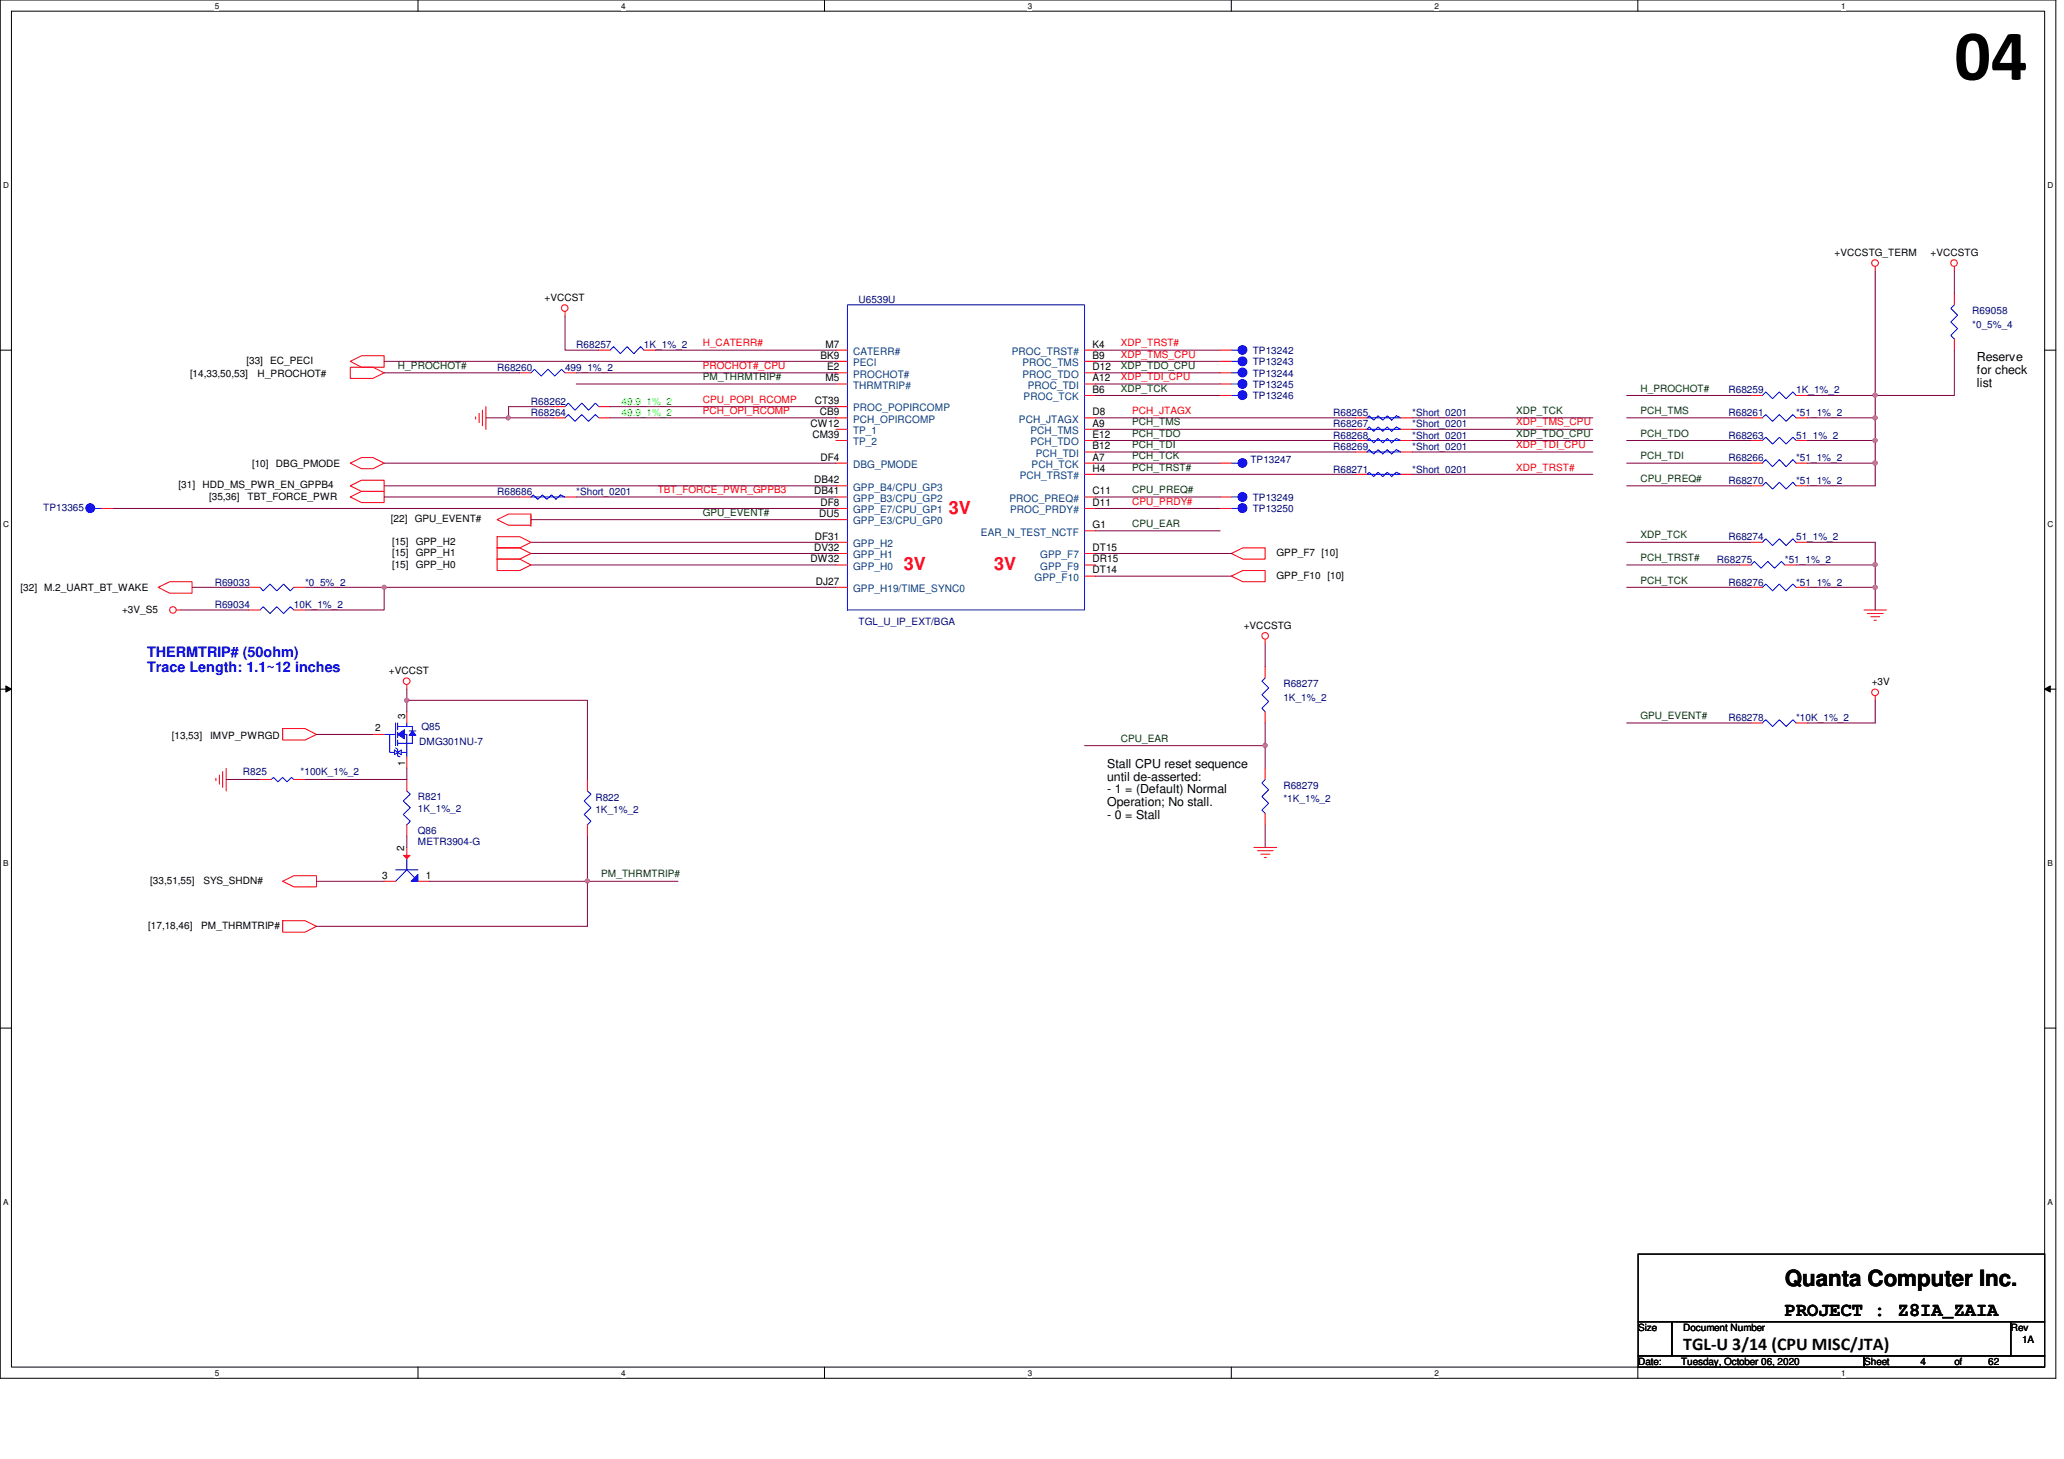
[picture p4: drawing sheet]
<svg xmlns="http://www.w3.org/2000/svg" width="297mm" height="210mm" viewBox="0 0 297 210" stroke-linecap="round" stroke-linejoin="round" font-family="sans-serif">
<path d="M0 0h295.9v198.3h-295.9zM1.6 1.6h292.7v195.1h-292.7z" fill="none" stroke="#000" stroke-width=".14"/>
<g fill="#fff">
<path d="M30.9 .2h.6v1.3h-.6z"/>
<path d="M30.9 196.8h.6v1.4h-.6z"/>
</g>
<path d="M60.2 0v1.6M60.2 196.7v1.6" fill="none" stroke="#000" stroke-width=".14"/>
<g fill="#fff">
<path d="M89.4 .2h.6v1.3h-.6z"/>
<path d="M89.4 196.8h.6v1.4h-.6z"/>
</g>
<path d="M118.7 0v1.6M118.7 196.7v1.6" fill="none" stroke="#000" stroke-width=".14"/>
<g fill="#fff">
<path d="M147.9 .2h.6v1.3h-.6z"/>
<path d="M147.9 196.8h.6v1.4h-.6z"/>
</g>
<path d="M177.2 0v1.6M177.2 196.7v1.6" fill="none" stroke="#000" stroke-width=".14"/>
<g fill="#fff">
<path d="M206.5 .2h.5v1.3h-.5z"/>
<path d="M206.5 196.8h.5v1.4h-.5z"/>
</g>
<path d="M235.7 0v1.6M235.7 196.7v1.6" fill="none" stroke="#000" stroke-width=".14"/>
<g fill="#fff">
<path d="M265 .2h.6v1.3h-.6z"/>
<path d="M265 196.8h.6v1.4h-.6z"/>
<path d="M.5 26h.8v1.3h-.8z"/>
<path d="M294.7 26h.8v1.3h-.8z"/>
<path d="M.5 74.8h.8v1.3h-.8z"/>
<path d="M294.7 74.8h.8v1.3h-.8z"/>
</g>
<path d="M0 50.4h1.6M294.3 50.4h1.6" fill="none" stroke="#000" stroke-width=".14"/>
<g fill="#fff">
<path d="M.5 123.5h.7v1.3h-.7z"/>
<path d="M294.7 123.5h.7v1.3h-.7z"/>
</g>
<path d="M0 99.1h1.6M.8 98.7l.8 .4-.8 .5zM294.3 99.1h1.6M294.3 99.1l.8-.4v.9z" fill="none" stroke="#000" stroke-width=".14"/>
<path d="M.8 98.7l.8 .4-.8 .5zM294.3 99.1l.8-.4v.9z" fill="#000"/>
<g fill="#fff">
<path d="M.5 172.3h.7v1.3h-.7z"/>
<path d="M294.7 172.3h.7v1.3h-.7z"/>
</g>
<path d="M0 147.9h1.6M294.3 147.9h1.6M235.8 180.4h58.5v9.8h-58.5zM235.8 190.2h4.8v4.9h-4.8zM235.8 195.1h32.5v1.6h-32.5zM240.6 190.2h48.8v4.9h-48.8zM268.3 195.1h26v1.6h-26zM289.4 190.2h4.9v4.9h-4.9z" fill="none" stroke="#000" stroke-width=".14"/>
<g fill="none" stroke="#f00" stroke-width=".14">
<path d="M269.9 38.4v.6M281.3 38.4v.6M50.4 52l1.6-.8h3.3v1.6h-3.3zM50.4 52.8h3.3l1.6 .8-1.6 .8h-3.3zM68.4 60v.3M69 59.5v1.3M69.4 59v2.3M69.9 58.5v3.3M81.3 44.8v.7M50.4 66.6l1.6-.8h1.7l1.6 .8-1.6 .8h-1.7zM50.4 71.5l1.6-.8h3.3v1.6h-3.3zM50.4 69.9l1.6-.8h3.3v1.6h-3.3z"/>
<path d="M71.5 77.2h3.3l1.6 .8-1.6 .8h-3.3zM71.5 78.8h3.3l1.6 .8-1.6 .8h-3.3zM76.4 74.1v1.6M76.4 75.4v-1.4h-3.2l-1.7 .8 1.7 .8h3.2M177.2 79.6l1.7-.8h3.2v1.6h-3.2zM22.8 84.5l1.6-.8h3.2v1.6h-3.2zM25.4 87.8h.6M58.5 98.5v.6M71.5 80.4h3.3l1.6 .9-1.6 .8h-3.3zM177.2 82.9l1.7-.8h3.2v1.6h-3.2zM182.1 92v.6M268.3 87.8h3.2"/>
<path d="M268.7 88.3h2.3M269.2 88.7h1.3M269.7 89.2h.3M31.1 112v.3M31.6 111.5v1.3M32 111v2.3M32.6 110.5v3.3M40.7 104.8h3.2l1.6 .9-1.6 .8h-3.2zM269.9 100.1v.7M40.7 126.8l1.6-.8h3.2v1.6h-3.2zM40.7 132.5h3.2l1.6 .8-1.6 .8h-3.2zM180.5 121.9h3.2"/>
<path d="M181 122.4h2.2M181.4 122.9h1.3M181.9 123.4h.3"/>
<circle cx="269.9" cy="37.8" r=".48"/>
<circle cx="281.2" cy="37.8" r=".47"/>
<circle cx="81.3" cy="44.3" r=".47"/>
<circle cx="24.9" cy="87.8" r=".47"/>
<circle cx="58.5" cy="98" r=".48"/>
<circle cx="182.1" cy="91.5" r=".47"/>
<circle cx="269.9" cy="99.6" r=".48"/>
</g>
<circle cx="178.8" cy="50.4" r=".63" fill="#00f"/>
<g fill="none" stroke="#00f" stroke-width=".14">
<path d="M177.2 50.4h1M253.6 56.9l.5-.5 1 1 1-1 .9 1 1-1 .5 .5M196.7 60.1l.4-.3 .6 .7 .6-.7 .7 .7 .6-.7 .7 .7 .7-.7 .6 .3zM253.6 66.6l.5-.5 1 1 1-1 .9 1 1-1 .5 .5M37.4 84.5l.5 .5 1-1 .9 1 1-1 1 1 .5-.5M39 112.1l.4-.3 .6 .7 .7-.7 .6 .7 .6-.7 .4 .3M182.1 112.1l-.5 .5 1 1-1 1 1 1-1 .9 .5 .5"/>
<circle cx="178.8" cy="50.4" r=".63"/>
</g>
<g fill="none" stroke="#f00" stroke-width=".14">
<path d="M175.6 50.4h1.6M252 56.9h1.6M258.5 56.9h1.6M195.1 60.1h1.6M201.6 60.1h1.6M252 66.6h1.6M258.5 66.6h1.6M35.8 84.5h1.6M42.3 84.5h1.6M37.4 112.1h1.6M42.3 112.1h1.6M182.1 117v1.7"/>
<path d="M182.1 110.5v1.6"/>
</g>
<path d="M59.2 126.8l1-1v1z" fill-rule="evenodd" fill="#00f"/>
<path d="M56.9 125.1h3.3M58.5 123.5v1.6M59.2 126.8l1-1v1zM59.7 126.3l-1.2-1.2-1.6 1.7" fill="none" stroke="#00f" stroke-width=".14"/>
<path d="M58.1 123.1h.9l-.5 .4z" fill="#f00"/>
<path d="M55.3 126.8h1.6M58.1 123.1h.9l-.5 .4zM58.5 121.9v1.6M60.2 126.8h1.6" fill="none" stroke="#f00" stroke-width=".14"/>
<circle cx="178.8" cy="52" r=".64" fill="#00f"/>
<g fill="none" stroke="#00f" stroke-width=".14">
<path d="M177.2 52h1"/>
<circle cx="178.8" cy="52" r=".64"/>
</g>
<path d="M175.6 52h1.6" fill="none" stroke="#f00" stroke-width=".14"/>
<circle cx="178.8" cy="55.2" r=".64" fill="#00f"/>
<g fill="none" stroke="#00f" stroke-width=".14">
<path d="M76.4 53.6l.5-.5 1 1 1-1 .9 1 1-1 .5 .5M177.2 55.2h1"/>
<circle cx="178.8" cy="55.2" r=".64"/>
</g>
<path d="M74.8 53.6h1.6M81.3 53.6h1.6M175.6 55.2h1.6" fill="none" stroke="#f00" stroke-width=".14"/>
<circle cx="178.8" cy="66.6" r=".63" fill="#00f"/>
<g fill="none" stroke="#00f" stroke-width=".14">
<path d="M177.2 66.6h1M196.7 65l.4-.3 .6 .6 .6-.6 .7 .6 .6-.6 .7 .6 .7-.6 .6 .3zM253.6 78l.5-.5 1 1 1-1 .9 1 1-1 .5 .5"/>
<circle cx="178.8" cy="66.6" r=".63"/>
</g>
<path d="M175.6 66.6h1.6M195.1 65h1.6M201.6 65h1.6M252 78h1.6M258.5 78h1.6" fill="none" stroke="#f00" stroke-width=".14"/>
<path d="M57.2 105.7l1-.7v1.3z" fill="#00f"/>
<path d="M57.2 105.7l1-.7v1.3z" fill="none" stroke="#00f" stroke-width=".14"/>
<path d="M59.3 105.2l.6 .6h-1z" fill="#00f"/>
<g fill="none" stroke="#00f" stroke-width=".14">
<path d="M196.7 68.2l.4-.3 .6 .7 .6-.7 .7 .7 .6-.7 .7 .7 .7-.7 .6 .3zM252 81.3l.5-.5 .9 .9 1-.9 1 .9 1-.9 .5 .5M55.3 105.7h1.6M56.1 105.7v2.5h.7M56.8 107.9l.4 .3-.4 .4zM56.9 107.6l.3 .2v1l.4 .1M56.9 104v3.3M57.2 106.5v.8M57.2 105.3v.8M57.2 104v1M57.2 108.2l.5-.3v.7zM57.2 104.5h2.1v.7"/>
<path d="M57.7 108.2h.8M58.2 105.7h.3v3.2M58.5 104v.5M58.9 105.2h1M59.3 105.2l.6 .6h-1zM59.3 105.8v1.1h-2.1M84.5 113.8l.5 .5-.9 .9 .9 1-.9 1 .9 1-.5 .5"/>
</g>
<path d="M195.1 68.2h1.6M201.6 68.2h1.6M250.4 81.3h1.6M256.9 81.3h1.6M53.7 105.7h1.6M58.5 102.4v1.6M58.5 108.9v1.6M84.5 118.7v1.6M84.5 112.1v1.7" fill="none" stroke="#f00" stroke-width=".14"/>
<circle cx="178.8" cy="53.6" r=".64" fill="#00f"/>
<g fill="none" stroke="#00f" stroke-width=".14">
<path d="M177.2 53.6h1"/>
<circle cx="178.8" cy="53.6" r=".64"/>
</g>
<path d="M175.6 53.6h1.6" fill="none" stroke="#f00" stroke-width=".14"/>
<circle cx="178.8" cy="56.9" r=".64" fill="#00f"/>
<g fill="none" stroke="#00f" stroke-width=".14">
<path d="M87.8 50.4l.5-.5 1 1 1-1 .9 1 1-1 .5 .5M122 43.9h34.1v43.9h-34.1zM177.2 56.9h1M196.7 63.4l.4-.3 .6 .6 .6-.6 .7 .6 .6-.6 .7 .6 .7-.6 .6 .3zM253.6 69.9l.5-.5 1 1 1-1 .9 1 1-1 .5 .5M253.6 63.4l.5-.5 1 1 1-1 .9 1 1-1 .5 .5M253.6 84.5l.5-.5 1 1 1-1 .9 1 1-1 .5 .5"/>
<circle cx="178.8" cy="56.9" r=".64"/>
</g>
<g fill="none" stroke="#f00" stroke-width=".14">
<path d="M86.2 50.4h1.6M92.7 50.4h1.6M120.3 52h1.7M120.3 58.5h1.7M120.3 50.4h1.7M120.3 55.2h1.7M120.3 53.6h1.7M156.1 50.4h1.6M156.1 56.9h1.6M156.1 53.6h1.6M156.1 52h1.6M156.1 55.2h1.6"/>
<path d="M175.6 56.9h1.6M120.3 60.1h1.7M120.3 66.6h1.7M120.3 78h1.7M120.3 79.6h1.7M120.3 74.8h1.7M120.3 73.2h1.7M120.3 71.5h1.7M120.3 69.9h1.7M120.3 61.8h1.7M120.3 63.4h1.7M156.1 60.1h1.6"/>
<path d="M156.1 73.2h1.6M156.1 61.8h1.6M156.1 66.6h1.6M156.1 65h1.6M156.1 76.4h1.6M156.1 68.2h1.6M156.1 63.4h1.6M156.1 71.5h1.6M156.1 79.6h1.6M195.1 63.4h1.6M201.6 63.4h1.6M252 69.9h1.6"/>
<path d="M252 63.4h1.6M258.5 69.9h1.6M258.5 63.4h1.6M120.3 81.3h1.7M120.3 84.5h1.7M156.1 82.9h1.6M156.1 81.3h1.6M252 84.5h1.6M258.5 84.5h1.6"/>
</g>
<circle cx="178.8" cy="73.1" r=".64" fill="#00f"/>
<g fill="none" stroke="#00f" stroke-width=".14">
<path d="M81.3 58.5l.5-.5 1 1 .9-1 1 1 1-1 .5 .5M281.3 43.9l-.5 .5 .9 .9-.9 1 .9 1-.9 1 .5 .5M177.2 73.2h1M253.6 60.1l.5-.5 1 1 1-1 .9 1 1-1 .5 .5M253.6 104l.5-.5 1 1 1-1 .9 1 1-1 .5 .5"/>
<circle cx="178.8" cy="73.1" r=".64"/>
</g>
<path d="M79.7 58.5h1.6M86.2 58.5h1.6M281.3 48.8v1.6M281.3 42.2v1.7M175.6 73.2h1.6M252 60.1h1.6M258.5 60.1h1.6M252 104h1.6M258.5 104h1.6" fill="none" stroke="#f00" stroke-width=".14"/>
<circle cx="178.8" cy="71.5" r=".64" fill="#00f"/>
<g fill="none" stroke="#00f" stroke-width=".14">
<path d="M76.4 71.5l.3-.3 .7 .6 .7-.6 .6 .6 .7-.6 .6 .6 .6-.6 .7 .3zM177.2 71.5h1M197.1 61.4l.6 .7 .6-.7 .7 .7 .6-.7 .7 .7 .7-.7 .6 .4h-4.9zM37.4 87.8l.5-.5 1 1 .9-1 1 1 1-1 .5 .5M182.1 97.5l-.5 .5 1 1-1 .9 1 1-1 1 .5 .5M58.5 113.8l.6 .5-1.1 .9 1.1 1-1.1 1 1.1 1-.6 .5"/>
<circle cx="178.8" cy="71.5" r=".64"/>
</g>
<path d="M74.8 71.5h1.6M81.3 71.5h1.6M175.6 71.5h1.6M195.1 61.8h1.6M201.6 61.8h1.6M35.8 87.8h1.6M42.3 87.8h1.6M182.1 95.9v1.6M58.5 118.7v1.6M58.5 112.1v1.7M182.1 102.4v1.6" fill="none" stroke="#f00" stroke-width=".14"/>
<circle cx="13" cy="73.1" r=".64" fill="#00f"/>
<g fill="none" stroke="#00f" stroke-width=".14">
<path d="M13.7 73.2h.9M81.3 60.1l.5-.5 1 1 .9-1 1 1 1-1 .5 .5"/>
<circle cx="13" cy="73.1" r=".64"/>
</g>
<path d="M14.6 73.2h1.7M79.7 60.1h1.6M86.2 60.1h1.6" fill="none" stroke="#f00" stroke-width=".14"/>
<path d="M55.3 52h65M79.7 58.5h-6.5v1.6h6.5M82.9 55.2h37.4M87.8 58.5h32.5M94.3 50.4h26M87.8 60.1h32.5" fill="none" stroke="#800040" stroke-width=".14"/>
<circle cx="73.1" cy="60.1" r=".3" fill="#f0f"/>
<circle cx="73.1" cy="60.1" r=".3" fill="none" stroke="#f0f" stroke-width=".14"/>
<path d="M269.9 39v17.9M55.3 53.6h19.5M82.9 53.6h37.4M55.3 66.6h65M69.9 60.1h3.3" fill="none" stroke="#800040" stroke-width=".14"/>
<circle cx="269.9" cy="56.8" r=".31" fill="#f0f"/>
<circle cx="269.9" cy="56.8" r=".31" fill="none" stroke="#f0f" stroke-width=".14"/>
<path d="M234.1 56.9h17.9M260.1 56.9h9.8v3.2h-9.8M234.1 60.1h17.9" fill="none" stroke="#800040" stroke-width=".14"/>
<circle cx="269.9" cy="60.1" r=".31" fill="#f0f"/>
<circle cx="269.9" cy="60.1" r=".31" fill="none" stroke="#f0f" stroke-width=".14"/>
<path d="M234.1 63.4h17.9M269.9 60.1v3.3h-9.8" fill="none" stroke="#800040" stroke-width=".14"/>
<circle cx="269.9" cy="63.4" r=".31" fill="#f0f"/>
<circle cx="269.9" cy="63.4" r=".31" fill="none" stroke="#f0f" stroke-width=".14"/>
<path d="M234.1 66.6h17.9M269.9 63.4v3.2h-9.8" fill="none" stroke="#800040" stroke-width=".14"/>
<circle cx="269.8" cy="66.6" r=".32" fill="#f0f"/>
<circle cx="269.8" cy="66.6" r=".32" fill="none" stroke="#f0f" stroke-width=".14"/>
<g fill="none" stroke="#800040" stroke-width=".14">
<path d="M157.7 66.6h17.9M157.7 73.2h17.9M157.7 71.5h17.9M157.7 68.2h37.4M157.7 65h37.4M157.7 63.4h37.4M157.7 61.8h37.4M157.7 60.1h37.4M203.2 68.2h26M203.2 65h26M203.2 63.4h26M203.2 61.8h26"/>
<path d="M203.2 60.1h26M234.1 69.9h17.9M234.1 78h17.9M260.1 78h9.8v3.3h-11.4M269.9 66.6v3.3h-9.8M234.1 81.3h16.3"/>
</g>
<circle cx="269.9" cy="81.2" r=".31" fill="#f0f"/>
<circle cx="269.9" cy="81.2" r=".31" fill="none" stroke="#f0f" stroke-width=".14"/>
<path d="M234.1 84.5h17.9M269.9 81.3v3.2h-9.8" fill="none" stroke="#800040" stroke-width=".14"/>
<circle cx="269.9" cy="84.5" r=".31" fill="#f0f"/>
<circle cx="269.9" cy="84.5" r=".31" fill="none" stroke="#f0f" stroke-width=".14"/>
<path d="M157.7 76.4h17.9M76.4 81.3h43.9M269.9 84.5v3.3M156.1 107.3h26" fill="none" stroke="#800040" stroke-width=".14"/>
<circle cx="182.1" cy="107.2" r=".31" fill="#f0f"/>
<circle cx="182.1" cy="107.2" r=".31" fill="none" stroke="#f0f" stroke-width=".14"/>
<g fill="none" stroke="#800040" stroke-width=".14">
<path d="M157.7 50.4h17.9M157.7 52h17.9M157.7 53.6h17.9M157.7 55.2h17.9M157.7 56.9h17.9M16.3 73.2h104M76.4 79.6h43.9M76.4 74.8h43.9M76.4 78h43.9M157.7 79.6h19.5M58.5 99.1v1.7M157.7 82.9h19.5"/>
<path d="M182.1 92.6v3.3M182.1 104v6.5M182.1 118.7v3.2M234.1 104h17.9M269.9 100.8v3.2h-9.8"/>
</g>
<circle cx="58.5" cy="100.7" r=".31" fill="#f0f"/>
<circle cx="58.5" cy="100.7" r=".31" fill="none" stroke="#f0f" stroke-width=".14"/>
<path d="M32.6 112.1h4.8M45.5 105.7h8.2M58.5 102.4v-1.6h26v11.3M58.5 110.5v1.6h-14.6M45.5 126.8h9.8M58.5 120.3v1.6M84.5 120.3v6.5h-22.7" fill="none" stroke="#800040" stroke-width=".14"/>
<circle cx="84.5" cy="126.7" r=".3" fill="#f0f"/>
<circle cx="84.5" cy="126.7" r=".3" fill="none" stroke="#f0f" stroke-width=".14"/>
<path d="M81.3 45.5v4.9h4.9M26 87.8h9.8M27.6 84.5h8.2M43.9 84.5h11.4M120.3 84.5h-65v3.3h-11.4M97.6 126.8h-13.1v6.5h-39" fill="none" stroke="#800040" stroke-width=".14"/>
<circle cx="55.3" cy="84.5" r=".3" fill="#f0f"/>
<circle cx="55.3" cy="84.5" r=".3" fill="none" stroke="#f0f" stroke-width=".14"/>
<path d="M281.3 39v3.2M281.3 50.4v6.5h-11.4M55.3 71.5h19.5M55.3 69.9h65M82.9 71.5h37.4" fill="none" stroke="#800040" stroke-width=".14"/>
<circle cx="73.1" cy="60.1" r=".3" fill="#f0f"/>
<circle cx="73.1" cy="60.1" r=".3" fill="none" stroke="#f0f" stroke-width=".14"/>
<circle cx="269.9" cy="56.8" r=".31" fill="#f0f"/>
<circle cx="269.9" cy="56.8" r=".31" fill="none" stroke="#f0f" stroke-width=".14"/>
<circle cx="269.9" cy="60.1" r=".31" fill="#f0f"/>
<circle cx="269.9" cy="60.1" r=".31" fill="none" stroke="#f0f" stroke-width=".14"/>
<circle cx="269.9" cy="63.4" r=".31" fill="#f0f"/>
<circle cx="269.9" cy="63.4" r=".31" fill="none" stroke="#f0f" stroke-width=".14"/>
<circle cx="269.8" cy="66.6" r=".32" fill="#f0f"/>
<circle cx="269.8" cy="66.6" r=".32" fill="none" stroke="#f0f" stroke-width=".14"/>
<circle cx="269.9" cy="81.2" r=".31" fill="#f0f"/>
<circle cx="269.9" cy="81.2" r=".31" fill="none" stroke="#f0f" stroke-width=".14"/>
<circle cx="269.9" cy="84.5" r=".31" fill="#f0f"/>
<circle cx="269.9" cy="84.5" r=".31" fill="none" stroke="#f0f" stroke-width=".14"/>
<circle cx="182.1" cy="107.2" r=".31" fill="#f0f"/>
<circle cx="182.1" cy="107.2" r=".31" fill="none" stroke="#f0f" stroke-width=".14"/>
<circle cx="58.5" cy="100.7" r=".31" fill="#f0f"/>
<circle cx="58.5" cy="100.7" r=".31" fill="none" stroke="#f0f" stroke-width=".14"/>
<circle cx="84.5" cy="126.7" r=".3" fill="#f0f"/>
<circle cx="84.5" cy="126.7" r=".3" fill="none" stroke="#f0f" stroke-width=".14"/>
<circle cx="55.3" cy="84.5" r=".3" fill="#f0f"/>
<circle cx="55.3" cy="84.5" r=".3" fill="none" stroke="#f0f" stroke-width=".14"/>
<text font-size="10.4" x="281.3" y="11.5">04</text>
<text font-size="3.2" x="256.9" y="185">Quanta Computer Inc.</text>
<text font-size="2.8" x="256.9" y="189.3">PROJECT : Z8IA_ZAIA</text>
<g font-size="2.6" fill="#f00">
<text x="136.6" y="73.9">3V</text>
<text x="130.1" y="82">3V</text>
<text x="143.1" y="82">3V</text>
</g>
<text font-size="2.6" x="242.2" y="194.3">TGL-U 3/14 (CPU MISC/JTA)</text>
<g font-size="2.1" fill="#00f">
<text x="21.2" y="94.5">THERMTRIP# (50ohm)</text>
<text x="21.2" y="96.7">Trace Length: 1.1~12 inches</text>
</g>
<g font-size="1.8">
<text x="284.5" y="52">Reserve</text>
<text x="284.5" y="53.8">for check</text>
<text x="284.5" y="55.6">list</text>
<text x="159.3" y="110.5">Stall CPU reset sequence</text>
<text x="159.3" y="112.3">until de-asserted:</text>
<text x="159.3" y="114.1">- 1 = (Default) Normal</text>
<text x="159.3" y="116">Operation; No stall.</text>
<text x="159.3" y="117.8">- 0 = Stall</text>
</g>
<g font-size="1.5">
<text x="118.1" y="51.6">BK9</text>
<text x="118.8" y="50">M7</text>
<text x="119" y="53.3">E2</text>
<text x="157.2" y="53.3">D12</text>
<text x="157.2" y="51.6">B9</text>
<text x="157.2" y="50">K4</text>
<text x="117.3" y="58.1">CT39</text>
<text x="118" y="59.7">CB9</text>
<text x="118.8" y="54.9">M5</text>
<text x="157.2" y="54.9">A12</text>
<text x="157.2" y="56.5">B6</text>
<text x="157.2" y="59.7">D8</text>
<text x="116.6" y="61.4">CW12</text>
<text x="116.9" y="63">CM39</text>
<text x="157.2" y="64.6">B12</text>
<text x="157.2" y="61.4">A9</text>
<text x="157.2" y="63">E12</text>
<text x="117.2" y="71.1">DB41</text>
<text x="117.2" y="69.5">DB42</text>
<text x="118.1" y="66.3">DF4</text>
<text x="157.2" y="66.3">A7</text>
<text x="157.2" y="67.9">H4</text>
<text x="157.2" y="71.1">C11</text>
<text x="117.3" y="77.6">DF31</text>
<text x="117.9" y="74.4">DU5</text>
<text x="118.1" y="72.8">DF8</text>
<text x="157.2" y="76">G1</text>
<text x="157.2" y="72.8">D11</text>
<text x="116.6" y="80.9">DW32</text>
<text x="117.2" y="79.2">DV32</text>
<text x="157.2" y="79.2">DT15</text>
<text x="157.2" y="80.9">DR15</text>
<text x="157.2" y="82.5">DT14</text>
<text x="117.4" y="84.1">DJ27</text>
<text x="58.2" y="122.4" transform="rotate(-90 58.2 122.4)">2</text>
<text x="55" y="126.4">3</text>
<text x="61.3" y="126.4">1</text>
</g>
<g font-size="1.5" fill="#004080">
<text x="122.8" y="52.7">PECI</text>
<text x="122.8" y="51.1">CATERR#</text>
<text x="145.6" y="51.1">PROC_TRST#</text>
<text x="147.1" y="52.7">PROC_TMS</text>
<text x="122.8" y="59.2">PROC_POPIRCOMP</text>
<text x="122.8" y="55.9">THRMTRIP#</text>
<text x="122.8" y="54.3">PROCHOT#</text>
<text x="147.1" y="54.3">PROC_TDO</text>
<text x="147.3" y="57.6">PROC_TCK</text>
<text x="147.9" y="55.9">PROC_TDI</text>
<text x="122.8" y="60.8">PCH_OPIRCOMP</text>
<text x="122.8" y="62.4">TP_1</text>
<text x="122.8" y="64.1">TP_2</text>
<text x="146.6" y="60.8">PCH_JTAGX</text>
<text x="148.3" y="62.4">PCH_TMS</text>
<text x="148.3" y="64.1">PCH_TDO</text>
<text x="149.1" y="65.7">PCH_TDI</text>
<text x="122.8" y="67.3">DBG_PMODE</text>
<text x="122.8" y="70.6">GPP_B4/CPU_GP3</text>
<text x="146.8" y="68.9">PCH_TRST#</text>
<text x="148.5" y="67.3">PCH_TCK</text>
<text x="122.8" y="75.4">GPP_E3/CPU_GP0</text>
<text x="122.8" y="73.8">GPP_E7/CPU_GP1</text>
<text x="122.8" y="72.2">GPP_B3/CPU_GP2</text>
<text x="141.2" y="77">EAR_N_TEST_NCTF</text>
<text x="145.3" y="72.2">PROC_PREQ#</text>
<text x="145.4" y="73.8">PROC_PRDY#</text>
<text x="122.8" y="78.7">GPP_H2</text>
<text x="122.8" y="80.3">GPP_H1</text>
<text x="122.8" y="82">GPP_H0</text>
<text x="148.9" y="83.6">GPP_F10</text>
<text x="149.7" y="80.3">GPP_F7</text>
<text x="149.7" y="82">GPP_F9</text>
<text x="122.8" y="85.2">GPP_H19/TIME_SYNC0</text>
</g>
<g font-size="1.4">
<text x="264" y="36.8">+VCCSTG_TERM</text>
<text x="277.8" y="36.8">+VCCSTG</text>
<text x="78.4" y="43.3">+VCCST</text>
<text x="35.5" y="52.4">[33] EC_PECI</text>
<text x="27.3" y="54.2">[14,33,50,53]</text>
<text x="37.1" y="54.2">H_PROCHOT#</text>
<text x="25.7" y="70.3">[31]</text>
<text x="29.1" y="70.3">HDD_MS_PWR_EN_GPPB4</text>
<text x="30.1" y="71.9">[35,36]</text>
<text x="35.6" y="71.9">TBT_FORCE_PWR</text>
<text x="36.3" y="67.2">[10]</text>
<text x="39.7" y="67.2">DBG_PMODE</text>
<text x="56.3" y="75.1">[22]</text>
<text x="59.7" y="75.1">GPU_EVENT#</text>
<text x="56.4" y="78.4">[15]</text>
<text x="56.4" y="80">[15]</text>
<text x="56.4" y="81.7">[15]</text>
<text x="59.9" y="78.4">GPP_H2</text>
<text x="59.9" y="80">GPP_H1</text>
<text x="59.9" y="81.7">GPP_H0</text>
<text x="183.7" y="80">GPP_F7 [10]</text>
<text x="183.7" y="83.3">GPP_F10 [10]</text>
<text x="3" y="85">[32] M.2_UART_BT_WAKE</text>
<text x="17.6" y="88.1">+3V_S5</text>
<text x="179" y="90.4">+VCCSTG</text>
<text x="56" y="96.9">+VCCST</text>
<text x="269.4" y="98.6">+3V</text>
<text x="24.7" y="106.3">[13,53]</text>
<text x="30.3" y="106.3">IMVP_PWRGD</text>
<text x="54" y="105.2">2</text>
<text x="58.3" y="103.4" transform="rotate(-90 58.3 103.4)">3</text>
<text x="58.3" y="110.2" transform="rotate(-90 58.3 110.2)">1</text>
<text x="21.6" y="127.2">[33,51,55]</text>
<text x="29.3" y="127.2">SYS_SHDN#</text>
<text x="21.3" y="133.6">[17,18,46]</text>
<text x="29" y="133.6">PM_THRMTRIP#</text>
<text x="235.7" y="191.5">Size</text>
<text x="242.2" y="191.5">Document Number</text>
<text x="289.4" y="191.5">Rev</text>
<text x="235.7" y="196.4">Date:</text>
<text x="241.9" y="196.4">Tuesday, October 06, 2020</text>
<text x="268.3" y="196.4">Sheet</text>
<text x="276.4" y="196.4">4</text>
<text x="281.3" y="196.4">of</text>
<text x="286.1" y="196.4">62</text>
<text x="291" y="193.2">1A</text>
</g>
<g font-size="1.4" fill="#000080">
<text x="123.6" y="43.6">U6539U</text>
<text x="283.8" y="45.2">R69058</text>
<text x="283.8" y="47.2">*0_5%_4</text>
<text x="71.5" y="53.3">R68260</text>
<text x="81.3" y="53.3">499_1%_2</text>
<text x="82.9" y="50.1">R68257</text>
<text x="92.7" y="50.1">1K_1%_2</text>
<text x="180.3" y="50.9">TP13242</text>
<text x="180.3" y="52.5">TP13243</text>
<text x="76.4" y="58.3">R68262</text>
<text x="76.4" y="59.9">R68264</text>
<text x="180.3" y="55.8">TP13245</text>
<text x="180.3" y="54.2">TP13244</text>
<text x="180.3" y="57.4">TP13246</text>
<text x="191.9" y="59.9">R68265</text>
<text x="203.2" y="59.9">*Short_0201</text>
<text x="248.7" y="56.6">R68259</text>
<text x="248.7" y="59.9">R68261</text>
<text x="258.5" y="56.6">1K_1%_2</text>
<text x="258.5" y="59.9">*51_1%_2</text>
<text x="191.9" y="64.7">R68269</text>
<text x="191.9" y="63.1">R68268</text>
<text x="191.9" y="61.5">R68267</text>
<text x="203.2" y="64.7">*Short_0201</text>
<text x="203.2" y="63.1">*Short_0201</text>
<text x="203.2" y="61.5">*Short_0201</text>
<text x="248.7" y="63.1">R68263</text>
<text x="258.5" y="63.1">51_1%_2</text>
<text x="71.5" y="71.2">R68686</text>
<text x="82.9" y="71.2">*Short_0201</text>
<text x="180" y="66.7">TP13247</text>
<text x="191.9" y="68">R68271</text>
<text x="203.2" y="68">*Short_0201</text>
<text x="248.7" y="66.4">R68266</text>
<text x="248.7" y="69.6">R68270</text>
<text x="258.5" y="66.4">*51_1%_2</text>
<text x="258.5" y="69.6">*51_1%_2</text>
<text x="6.2" y="73.5">TP13365</text>
<text x="180.3" y="73.7">TP13250</text>
<text x="180.3" y="72.1">TP13249</text>
<text x="248.7" y="77.7">R68274</text>
<text x="258.5" y="77.7">51_1%_2</text>
<text x="247.1" y="81">R68275</text>
<text x="256.9" y="81">*51_1%_2</text>
<text x="30.9" y="84.2">R69033</text>
<text x="30.9" y="87.5">R69034</text>
<text x="42.3" y="87.5">10K_1%_2</text>
<text x="43.9" y="84.2">*0_5%_2</text>
<text x="123.6" y="89.9">TGL_U_IP_EXT/BGA</text>
<text x="248.7" y="84.2">R68276</text>
<text x="258.5" y="84.2">*51_1%_2</text>
<text x="184.7" y="98.9">R68277</text>
<text x="184.7" y="100.8">1K_1%_2</text>
<text x="60.3" y="107.1">DMG301NU-7</text>
<text x="60.7" y="105.1">Q85</text>
<text x="248.7" y="103.8">R68278</text>
<text x="258.5" y="103.8">*10K_1%_2</text>
<text x="35" y="111.5">R825</text>
<text x="43.3" y="111.5">*100K_1%_2</text>
<text x="184.7" y="113.5">R68279</text>
<text x="60.2" y="115.1">R821</text>
<text x="60.2" y="116.8">1K_1%_2</text>
<text x="85.7" y="115.3">R822</text>
<text x="85.7" y="116.9">1K_1%_2</text>
<text x="184.7" y="115.4">*1K_1%_2</text>
<text x="60.2" y="120">Q86</text>
<text x="60.2" y="121.6">METR3904-G</text>
</g>
<g font-size="1.4" fill="#004000">
<text x="57.3" y="53.1">H_PROCHOT#</text>
<text x="161.3" y="53.1">XDP_TDO_CPU</text>
<text x="101.1" y="54.7">PM_THRMTRIP#</text>
<text x="161.3" y="56.3">XDP_TCK</text>
<text x="218.2" y="59.6">XDP_TCK</text>
<text x="236.1" y="56.3">H_PROCHOT#</text>
<text x="236.1" y="59.6">PCH_TMS</text>
<text x="162.9" y="64.5">PCH_TDI</text>
<text x="162.9" y="62.8">PCH_TDO</text>
<text x="162.9" y="61.2">PCH_TMS</text>
<text x="218.2" y="62.8">XDP_TDO_CPU</text>
<text x="236.1" y="62.8">PCH_TDO</text>
<text x="162.9" y="67.7">PCH_TRST#</text>
<text x="162.9" y="66.1">PCH_TCK</text>
<text x="162.9" y="71">CPU_PREQ#</text>
<text x="236.1" y="66.1">PCH_TDI</text>
<text x="236.1" y="69.3">CPU_PREQ#</text>
<text x="101.1" y="74.2">GPU_EVENT#</text>
<text x="162.9" y="75.8">CPU_EAR</text>
<text x="236.1" y="77.5">XDP_TCK</text>
<text x="236.1" y="80.7">PCH_TRST#</text>
<text x="236.1" y="83.9">PCH_TCK</text>
<text x="161.3" y="106.7">CPU_EAR</text>
<text x="236.1" y="103.5">GPU_EVENT#</text>
<text x="86.5" y="126.2">PM_THRMTRIP#</text>
</g>
<g font-size="1.4" fill="#f00">
<text x="101.1" y="49.8">H_CATERR#</text>
<text x="101.1" y="53.1">PROCHOT#_CPU</text>
<text x="161.3" y="49.8">XDP_TRST#</text>
<text x="161.3" y="51.4">XDP_TMS_CPU</text>
<text x="101.1" y="58">CPU_POPI_RCOMP</text>
<text x="101.1" y="59.6">PCH_OPI_RCOMP</text>
<text x="161.3" y="54.7">XDP_TDI_CPU</text>
<text x="162.9" y="59.6">PCH_JTAGX</text>
<text x="218.2" y="64.5">XDP_TDI_CPU</text>
<text x="218.2" y="61.2">XDP_TMS_CPU</text>
<text x="94.7" y="71">TBT_FORCE_PWR_GPPB3</text>
<text x="218.2" y="67.7">XDP_TRST#</text>
<text x="162.9" y="72.6">CPU_PRDY#</text>
</g>
<g font-size="1.4" fill="#0f0">
<text x="89.4" y="58.3">49.9_1%_2</text>
<text x="89.4" y="59.9">49.9_1%_2</text>
</g>
<g font-size="1.2">
<text x="30.9" y="1.2">5</text>
<text x="89.4" y="1.2">4</text>
<text x="147.9" y="1.2">3</text>
<text x="206.5" y="1.2">2</text>
<text x="265" y="1.2">1</text>
<text x=".5" y="27.1">D</text>
<text x="294.7" y="27.1">D</text>
<text x=".5" y="75.8">C</text>
<text x="294.7" y="75.8">C</text>
<text x=".5" y="124.6">B</text>
<text x="294.7" y="124.6">B</text>
<text x=".5" y="173.4">A</text>
<text x="294.7" y="173.4">A</text>
<text x="30.9" y="197.9">5</text>
<text x="89.4" y="197.9">4</text>
<text x="147.9" y="197.9">3</text>
<text x="206.5" y="197.9">2</text>
<text x="265" y="197.9">1</text>
</g>
</svg>
